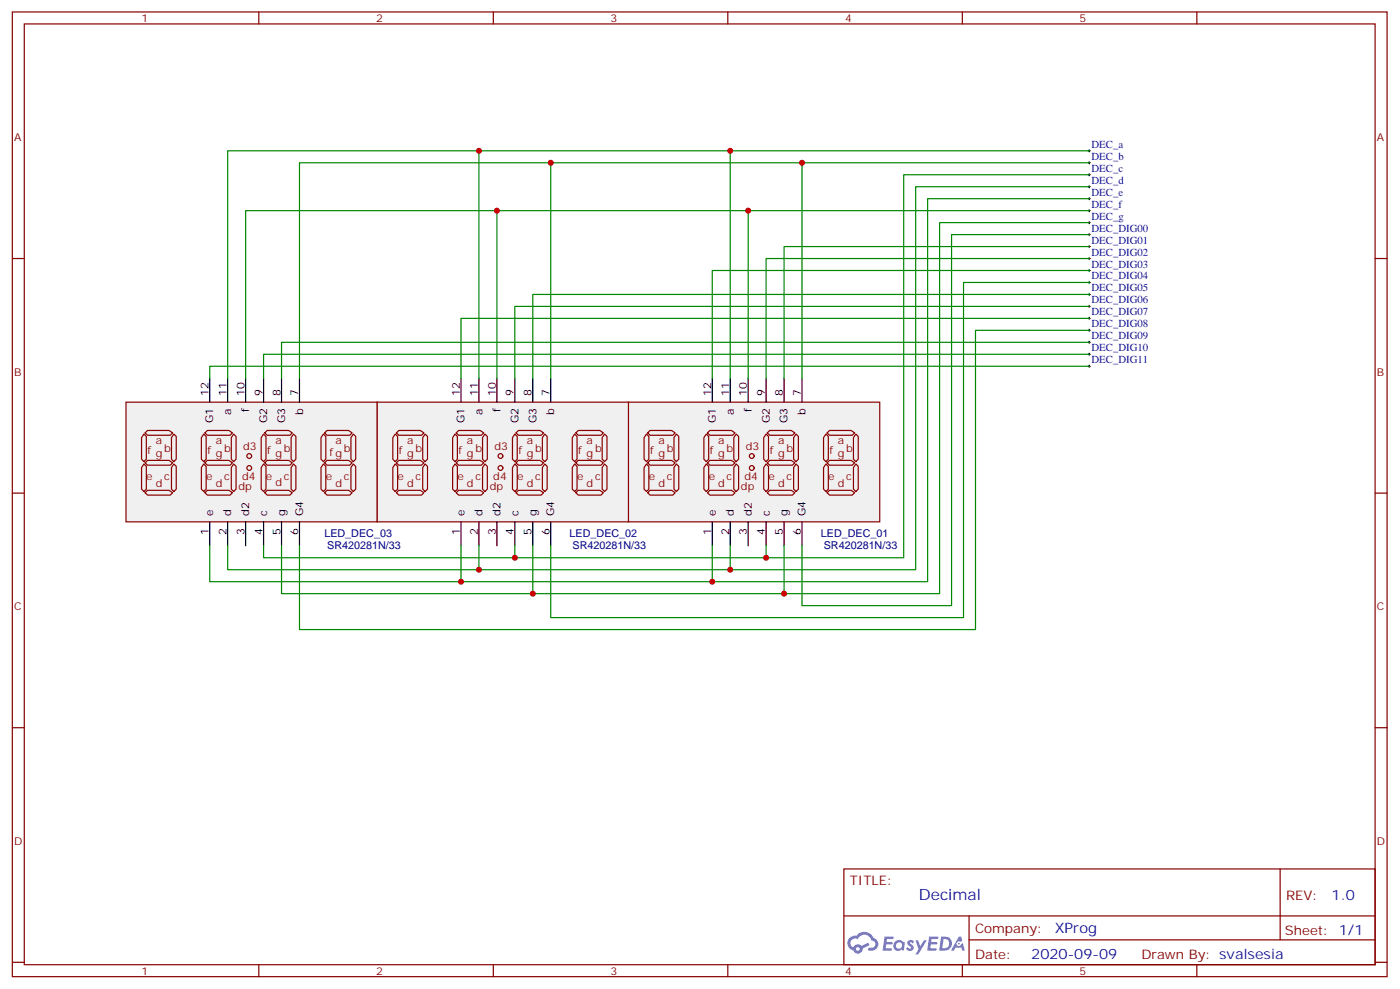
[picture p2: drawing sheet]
<svg xmlns="http://www.w3.org/2000/svg" width="413mm" height="292mm" viewBox="0 0 413 292" stroke-linecap="round" stroke-linejoin="round" font-family="sans-serif">
<g fill="none" stroke="#870000" stroke-width=".35">
<path d="M3.6 3.5h405.4v284.4h-405.4zM7.2 7.1h398.2v277.2h-398.2zM76.3 3.5v3.6M145.5 3.5v3.6M214.6 3.5v3.6M283.7 3.5v3.6M352.9 3.5v3.6M3.6 76.2h3.6M405.4 76.2h3.6M3.6 145.3h3.6M405.4 145.3h3.6M3.6 214.5h3.6"/>
<path d="M405.4 214.5h3.6M248.8 256.1h156.6v28.2h-156.6zM377.4 256.1v20.9M248.8 270h156.5M285.7 277h119.6M285.7 270v14.1M3.6 283.6h3.6M76.3 284.3v3.6M145.5 284.3v3.6M214.6 284.3v3.6M283.7 284.3v3.6M352.9 284.3v3.6"/>
<path d="M405.4 283.6h3.6"/>
</g>
<g fill="#5487ff">
<path d="M267.8 277.3a1.22 1.22 0 0 1 1.7 .3l-.4 .5a.47 .47 0 0 0-.3-.4 .47 .47 0 0 0-.5 .2l.2 .3a1.14 1.14 0 0 1 .7 1.7 1.14 1.14 0 0 1-1.9 0l-.2-.2 .5-.5 .7 .4a.29 .29 0 0 0 .4-.3 .29 .29 0 0 0-.3-.3 1.04 1.04 0 0 1-.6-1.7z"/>
<path d="M260.8 276h2.4l.3 .2-.1 .5-1.9 .1-.1 .8h1.5l.4 .4-.4 .4h-1.6l-.2 1.1h1.8l.1 .3-.1 .3-2.7 .1z"/>
<path d="M274 276h2.3l.3 .2-.1 .5-1.8 .1-.1 .8h1.5l.3 .4-.4 .4h-1.6l-.1 1.1h1.7l.2 .3-.2 .3-2.6 .1z"/>
<path d="M282.7 276.1h.7l.3 1.2-.6 .3a.69 .69 0 0 0-1 .3 .69 .69 0 0 0 .5 1 .69 .69 0 0 0 .8-.7l.5-.2 .6 2.2h-.8l-.2-.9h-1.8l-.5 .9h-.8z"/>
<path d="M269.9 277.1h.8l.6 1.8 1.1-1.8h.9l-2.6 4.2h-.8l.9-1.5z"/>
<path d="M277.5 276.1l-.6 4.1h1.3a2.11 2.11 0 0 0 2.5-2.1 2.11 2.11 0 0 0-2.5-2zM278.2 276.8a1.39 1.39 0 0 1 1.7 1.4 1.39 1.39 0 0 1-1.8 1.3h-.3z"/>
<path d="M263.8 277.7a1.54 1.54 0 0 0-.1 2.1 1.54 1.54 0 0 0 2.2 .2l.6 .2 .3-2.3-.2-.2-.4-.1a1.49 1.49 0 0 0-2.4 .1zM264.1 278.7a.94 .94 0 0 1 1.8 0 .94 .94 0 0 1-1.8 0z"/>
<path d="M250.5 276.4a2.18 2.18 0 0 0 1.1 3.7 1.44 1.44 0 0 0 1.6 1 1.44 1.44 0 0 0 1.2-1.5l2-1-.5-.8-1.9 1a1.47 1.47 0 0 0-2.4 .4 1.39 1.39 0 0 1-.7-1.9 1.39 1.39 0 0 1 2-.5 2.12 2.12 0 0 1 2.2-1.3 2.12 2.12 0 0 1 1.9 1.7 1.14 1.14 0 0 1 1.1 1.4 1.14 1.14 0 0 1-1.7 .8 .43 .43 0 0 0-.5 .3 .43 .43 0 0 0 .4 .5 1.98 1.98 0 0 0 2.5-1.2 1.98 1.98 0 0 0-1.2-2.5 3.1 3.1 0 0 0-5.3-.7l-.9 .1zM252.4 279.7a.55 .55 0 0 1 1.1 0 .55 .55 0 0 1-1.1 0z"/>
<circle cx="282.7" cy="278.1" r=".26"/>
</g>
<path d="M37.1 118.5h74.1v35.3h-74.1z" fill="#f0f0f0" stroke="#870000" stroke-width=".35"/>
<path d="M61.8 111.5v7M67.1 111.5v7M72.4 111.5v7M77.7 111.5v7M83 111.5v7M88.3 111.5v7M61.8 153.8v7.1M67.1 153.8v7.1M72.4 153.8v7.1M77.7 153.8v7.1M83 153.8v7.1M88.3 153.8v7.1" fill="none" stroke="#000" stroke-width=".35"/>
<g fill="none" stroke="#870000" stroke-width=".35">
<path d="M42.4 127.9l.7 .7v6.7l-.7 .8-.7-.8v-6.3zM42.4 136.8l.7 .7v6.7l-.7 .7-.7-.7v-6.4zM42.8 136.4l.7-.7h6.3l1.1 .7-.7 .7h-6.7zM43.5 126.9h6.3l1.1 .7-.7 .7h-6.7l-.7-.7zM51.3 127.9l.7 .7v6.7l-.7 .8-.7-.8v-6.3zM51.3 136.8l.7 .7v6.7l-.7 .7-.7-.7v-6.4zM60.1 127.9l.7 .7v6.7l-.7 .8-.7-.8v-6.3zM60.1 136.8l.7 .7v6.7l-.7 .7-.7-.7v-6.4zM60.4 136.4l.7-.7h6.4l1 .7-.7 .7h-6.7zM61.1 126.9h6.4l1 .7-.7 .7h-6.7l-.7-.7zM68.9 127.9l.7 .7v6.7l-.7 .8-.7-.8v-6.3zM68.9 136.8l.7 .7v6.7l-.7 .7-.7-.7v-6.4z"/>
<path d="M77.7 127.9l.7 .7v6.7l-.7 .8-.7-.8v-6.3zM77.7 136.8l.7 .7v6.7l-.7 .7-.7-.7v-6.4zM78.1 136.4l.7-.7h6.3l1.1 .7-.7 .7h-6.7zM78.8 126.9h6.3l1.1 .7-.7 .7h-6.7l-.7-.7zM86.5 127.9l.7 .7v6.7l-.7 .8-.7-.8v-6.3zM86.5 136.8l.7 .7v6.7l-.7 .7-.7-.7v-6.4zM95.4 127.9l.7 .7v6.7l-.7 .8-.7-.8v-6.3zM95.4 136.8l.7 .7v6.7l-.7 .7-.7-.7v-6.4zM95.7 136.4l.7-.7h6.4l1 .7-.7 .7h-6.7zM96.4 126.9h6.4l1 .7-.7 .7h-6.7l-.7-.7zM104.2 127.9l.7 .7v6.7l-.7 .8-.7-.8v-6.3zM104.2 136.8l.7 .7v6.7l-.7 .7-.7-.7v-6.4z"/>
<path d="M43.5 144.5h6.3l1.1 .7-.7 .7h-6.7l-.7-.7zM61.1 144.5h6.4l1 .7-.7 .7h-6.7l-.7-.7zM78.1 145.2l.7-.7h6.3l1.1 .7-.7 .7h-6.7zM96.4 144.5h6.4l1 .7-.7 .7h-6.7l-.7-.7z"/>
</g>
<g fill="#f0f0f0" stroke="#870000" stroke-width=".35">
<path d="M111.2 118.5h74.1v35.3h-74.1z"/>
<circle cx="73.5" cy="134.4" r=".71"/>
<circle cx="73.5" cy="137.9" r=".71"/>
</g>
<path d="M135.9 111.5v7M141.2 111.5v7M146.5 111.5v7M151.8 111.5v7M157.1 111.5v7M162.4 111.5v7M135.9 153.8v7.1M141.2 153.8v7.1M146.5 153.8v7.1M151.8 153.8v7.1M157.1 153.8v7.1M162.4 153.8v7.1" fill="none" stroke="#000" stroke-width=".35"/>
<g fill="none" stroke="#870000" stroke-width=".35">
<path d="M116.5 127.9l.7 .7v6.7l-.7 .8-.7-.8v-6.3zM116.5 136.8l.7 .7v6.7l-.7 .7-.7-.7v-6.4zM116.9 127.6l.7-.7h6.3l1.1 .7-.7 .7h-6.7zM116.9 136.4l.7-.7h6.3l1.1 .7-.7 .7h-6.7zM125.3 127.9l.7 .7v6.7l-.7 .8-.7-.8v-6.3zM125.3 136.8l.7 .7v6.7l-.7 .7-.7-.7v-6.4zM134.2 127.9l.7 .7v6.7l-.7 .8-.7-.8v-6.3zM134.2 136.8l.7 .7v6.7l-.7 .7-.7-.7v-6.4zM134.5 136.4l.7-.7h6.4l1 .7-.7 .7h-6.7zM135.2 126.9h6.4l1 .7-.7 .7h-6.7l-.7-.7zM143 127.9l.7 .7v6.7l-.7 .8-.7-.8v-6.3zM143 136.8l.7 .7v6.7l-.7 .7-.7-.7v-6.4z"/>
<path d="M151.8 127.9l.7 .7v6.7l-.7 .8-.7-.8v-6.3zM151.8 136.8l.7 .7v6.7l-.7 .7-.7-.7v-6.4zM152.2 136.4l.7-.7h6.3l1.1 .7-.7 .7h-6.7zM152.9 126.9h6.3l1.1 .7-.7 .7h-6.7l-.7-.7zM160.6 127.9l.7 .7v6.7l-.7 .8-.7-.8v-6.3zM160.6 136.8l.7 .7v6.7l-.7 .7-.7-.7v-6.4zM169.4 127.9l.7 .7v6.7l-.7 .8-.7-.8v-6.3zM169.4 136.8l.7 .7v6.7l-.7 .7-.7-.7v-6.4zM169.8 127.6l.7-.7h6.3l1.1 .7-.7 .7h-6.7zM169.8 136.4l.7-.7h6.3l1.1 .7-.7 .7h-6.7zM178.3 127.9l.7 .7v6.7l-.7 .8-.7-.8v-6.3zM178.3 136.8l.7 .7v6.7l-.7 .7-.7-.7v-6.4z"/>
<path d="M117.6 144.5h6.3l1.1 .7-.7 .7h-6.7l-.7-.7zM135.2 144.5h6.4l1 .7-.7 .7h-6.7l-.7-.7zM152.2 145.2l.7-.7h6.3l1.1 .7-.7 .7h-6.7zM169.8 145.2l.7-.7h6.3l1.1 .7-.7 .7h-6.7z"/>
</g>
<g fill="#f0f0f0" stroke="#870000" stroke-width=".35">
<path d="M185.3 118.5h74.1v35.3h-74.1z"/>
<circle cx="147.6" cy="134.4" r=".71"/>
<circle cx="147.6" cy="137.9" r=".71"/>
</g>
<path d="M210 111.5v7M215.3 111.5v7M220.6 111.5v7M225.9 111.5v7M231.2 111.5v7M236.5 111.5v7M210 153.8v7.1M215.3 153.8v7.1M220.6 153.8v7.1M225.9 153.8v7.1M231.2 153.8v7.1M236.5 153.8v7.1" fill="none" stroke="#000" stroke-width=".35"/>
<g fill="none" stroke="#870000" stroke-width=".35">
<path d="M190.6 127.9l.7 .7v6.7l-.7 .8-.7-.8v-6.3zM190.6 136.8l.7 .7v6.7l-.7 .7-.7-.7v-6.4zM191 136.4l.7-.7h6.3l1.1 .7-.7 .7h-6.7zM191.7 126.9h6.3l1.1 .7-.7 .7h-6.7l-.7-.7zM199.4 127.9l.7 .7v6.7l-.7 .8-.7-.8v-6.3zM199.4 136.8l.7 .7v6.7l-.7 .7-.7-.7v-6.4zM208.2 127.9l.8 .7v6.7l-.8 .8-.7-.8v-6.3zM208.2 136.8l.8 .7v6.7l-.8 .7-.7-.7v-6.4zM208.6 136.4l.7-.7h6.4l1 .7-.7 .7h-6.7zM209.3 126.9h6.4l1 .7-.7 .7h-6.7l-.7-.7zM217.1 127.9l.7 .7v6.7l-.7 .8-.7-.8v-6.3zM217.1 136.8l.7 .7v6.7l-.7 .7-.7-.7v-6.4z"/>
<path d="M225.9 127.9l.7 .7v6.7l-.7 .8-.7-.8v-6.3zM225.9 136.8l.7 .7v6.7l-.7 .7-.7-.7v-6.4zM226.2 127.6l.7-.7h6.4l1.1 .7-.8 .7h-6.7zM226.2 136.4l.7-.7h6.4l1.1 .7-.8 .7h-6.7zM234.7 127.9l.7 .7v6.7l-.7 .8-.7-.8v-6.3zM234.7 136.8l.7 .7v6.7l-.7 .7-.7-.7v-6.4zM243.5 127.9l.7 .7v6.7l-.7 .8-.7-.8v-6.3zM243.5 136.8l.7 .7v6.7l-.7 .7-.7-.7v-6.4zM243.9 127.6l.7-.7h6.3l1.1 .7-.7 .7h-6.7zM243.9 136.4l.7-.7h6.3l1.1 .7-.7 .7h-6.7zM252.3 127.9l.7 .7v6.7l-.7 .8-.7-.8v-6.3zM252.3 136.8l.7 .7v6.7l-.7 .7-.7-.7v-6.4z"/>
<path d="M191.7 144.5h6.3l1.1 .7-.7 .7h-6.7l-.7-.7zM208.6 145.2l.7-.7h6.4l1 .7-.7 .7h-6.7zM226.2 145.2l.7-.7h6.4l1.1 .7-.8 .7h-6.7zM244.6 144.5h6.3l1.1 .7-.7 .7h-6.7l-.7-.7z"/>
</g>
<g fill="#f0f0f0" stroke="#870000" stroke-width=".35">
<circle cx="221.7" cy="134.4" r=".71"/>
<circle cx="221.7" cy="137.9" r=".71"/>
</g>
<g fill="none" stroke="#000" stroke-width=".29">
<path d="M320.8 44.4h.7M320.8 48h.7M320.8 51.5h.7M320.8 55h.7M320.8 58.6h.7M321.1 44.1v.7M321.1 47.6v.7M321.1 51.2v.7M321.1 54.7v.7M321.1 58.2v.7M320.8 62.1h.7M320.8 65.6h.7"/>
<path d="M320.8 69.1h.7M320.8 72.7h.7M320.8 76.2h.7M320.8 79.7h.7M321.1 61.7v.7M321.1 65.3v.7M321.1 68.8v.7M321.1 72.3v.7M321.1 75.8v.8M321.1 79.4v.7M320.8 83.3h.7M320.8 86.8h.7"/>
<path d="M320.8 90.3h.7M320.8 93.8h.7M320.8 97.4h.7M321.1 82.9v.7M321.1 86.4v.7M321.1 90v.7M321.1 93.5v.7M321.1 97v.7M320.8 100.9h.7M320.8 104.4h.7M320.8 107.9h.7M321.1 100.5v.7"/>
<path d="M321.1 104.1v.7M321.1 107.6v.7"/>
</g>
<g fill="none" stroke="#008700" stroke-width=".35">
<path d="M141.2 44.4h-74.1v67.1M162.4 48h-74.1v63.5M215.3 44.4h-74.1v67.1M236.5 48h-74.1v63.5M321.1 44.4h-105.8v67.1M321.1 48h-84.6v63.5M321.1 51.5h-54.6v112.9h-40.6v-3.5M321.1 55h-51.1v112.9h-54.7v-7M321.1 58.6h-47.6v112.8h-63.5v-10.5M146.5 62.1h-74.1v49.4M220.6 62.1h-74.1v49.4M321.1 62.1h-100.5v49.4"/>
<path d="M321.1 65.6h-44.1v109.4h-45.8v-14.1M321.1 69.1h-40.5v109.4h-44.1v-17.6M321.1 72.7h-89.9v38.8M321.1 76.2h-95.2v35.3M321.1 79.7h-111.1v31.8M321.1 83.3h-37v98.7h-121.7v-21.1M321.1 97.4h-33.5v88.2h-199.3v-24.7M321.1 86.8h-164v24.7M321.1 90.3h-169.3v21.2M321.1 93.8h-185.2v17.7M321.1 100.9h-238.1v10.6M321.1 104.4h-243.4v7.1"/>
<path d="M321.1 107.9h-259.3v3.6M61.8 160.9v10.5h74.1M67.1 160.9v7h74.1M77.7 160.9v3.5h74.1M83 160.9v14.1h74.1M135.9 160.9v10.5h74.1M141.2 160.9v7h74.1M151.8 160.9v3.5h74.1M157.1 160.9v14.1h74.1"/>
</g>
<g fill="#c00">
<circle cx="215.3" cy="44.4" r=".88"/>
<circle cx="141.2" cy="44.4" r=".88"/>
<circle cx="236.5" cy="48" r=".88"/>
<circle cx="162.4" cy="48" r=".88"/>
<circle cx="151.8" cy="164.4" r=".88"/>
<circle cx="141.2" cy="167.9" r=".88"/>
<circle cx="135.9" cy="171.4" r=".88"/>
<circle cx="220.6" cy="62.1" r=".88"/>
<circle cx="146.5" cy="62.1" r=".88"/>
<circle cx="157.1" cy="175" r=".88"/>
<circle cx="231.2" cy="175" r=".88"/>
<circle cx="210" cy="171.4" r=".88"/>
<circle cx="215.3" cy="167.9" r=".88"/>
<circle cx="225.9" cy="164.4" r=".88"/>
</g>
<text font-size="4.6" fill="#00f" x="270.9" y="265.1">Decimal</text>
<g font-size="4.2" fill="#00f">
<text x="392.6" y="265.4">1.0</text>
<text x="311" y="274.9">XProg</text>
<text x="304.1" y="282.7">2020-09-09</text>
</g>
<g font-size="3.9" fill="#800">
<text x="250.6" y="260.7">TITLE:</text>
<text x="379.2" y="265.4">REV:</text>
<text x="287.5" y="274.9">Company:</text>
<text x="378.9" y="275.5">Sheet: 1/1</text>
<text x="287.5" y="282.6">Date:</text>
<text x="336.5" y="282.7">Drawn By: svalsesia</text>
</g>
<g font-size="3.2" fill="#800">
<text x="41.7" y="6.5">1</text>
<text x="110.9" y="6.5">2</text>
<text x="180" y="6.5">3</text>
<text x="249.2" y="6.5">4</text>
<text x="318.3" y="6.5">5</text>
<text x="4.2" y="41.6">A</text>
<text x="406" y="41.6">A</text>
<text x="4.2" y="110.8">B</text>
<text x="406" y="110.8">B</text>
<text x="46" y="130.9">a</text>
<text x="63.6" y="130.9">a</text>
<text x="81.2" y="130.9">a</text>
<text x="98.9" y="130.9">a</text>
<text x="120.1" y="130.9">a</text>
<text x="137.7" y="130.9">a</text>
<text x="155.3" y="130.9">a</text>
<text x="173" y="130.9">a</text>
<text x="194.1" y="130.9">a</text>
<text x="211.8" y="130.9">a</text>
<text x="229.4" y="130.9">a</text>
<text x="247.1" y="130.9">a</text>
<text x="43.5" y="133.7">f</text>
<text x="46" y="134.8">g</text>
<text x="48.4" y="133.3">b</text>
<text x="61.1" y="133.7">f</text>
<text x="63.6" y="134.8">g</text>
<text x="66.1" y="133.3">b</text>
<text x="71.7" y="132.6">d3</text>
<text x="78.8" y="133.7">f</text>
<text x="81.2" y="134.8">g</text>
<text x="83.7" y="133.3">b</text>
<text x="97.1" y="134.4">fg</text>
<text x="101.4" y="133.3">b</text>
<text x="117.6" y="133.7">f</text>
<text x="120.1" y="134.8">g</text>
<text x="122.5" y="133.3">b</text>
<text x="135.2" y="133.7">f</text>
<text x="137.7" y="134.8">g</text>
<text x="140.2" y="133.3">b</text>
<text x="145.8" y="132.6">d3</text>
<text x="152.9" y="133.7">f</text>
<text x="155.3" y="134.8">g</text>
<text x="157.8" y="133.3">b</text>
<text x="170.5" y="133.7">f</text>
<text x="173" y="134.8">g</text>
<text x="175.4" y="133.3">b</text>
<text x="191.7" y="133.7">f</text>
<text x="194.1" y="134.8">g</text>
<text x="196.6" y="133.3">b</text>
<text x="209.3" y="133.7">f</text>
<text x="211.8" y="134.8">g</text>
<text x="214.2" y="133.3">b</text>
<text x="219.9" y="132.6">d3</text>
<text x="226.9" y="133.7">f</text>
<text x="229.4" y="134.8">g</text>
<text x="231.9" y="133.3">b</text>
<text x="244.6" y="133.7">f</text>
<text x="247.1" y="134.8">g</text>
<text x="249.5" y="133.3">b</text>
<text x="43.1" y="141.5">e</text>
<text x="46" y="143.6">d</text>
<text x="48.4" y="141.5">c</text>
<text x="60.8" y="141.5">e</text>
<text x="63.6" y="143.6">d</text>
<text x="66.1" y="141.5">c</text>
<text x="71.4" y="141.5">d4</text>
<text x="78.4" y="141.5">e</text>
<text x="81.2" y="143.2">d</text>
<text x="83.7" y="141.5">c</text>
<text x="96.1" y="141.5">e</text>
<text x="98.9" y="143.6">d</text>
<text x="101.4" y="141.5">c</text>
<text x="117.2" y="141.5">e</text>
<text x="120.1" y="143.6">d</text>
<text x="122.5" y="141.5">c</text>
<text x="134.9" y="141.5">e</text>
<text x="137.7" y="143.6">d</text>
<text x="140.2" y="141.5">c</text>
<text x="145.5" y="141.5">d4</text>
<text x="152.5" y="141.5">e</text>
<text x="155.3" y="143.6">d</text>
<text x="157.8" y="141.5">c</text>
<text x="170.1" y="141.5">e</text>
<text x="173" y="143.6">d</text>
<text x="175.4" y="141.5">c</text>
<text x="191.3" y="141.5">e</text>
<text x="194.1" y="143.6">d</text>
<text x="196.6" y="141.5">c</text>
<text x="209" y="141.5">e</text>
<text x="211.8" y="143.6">d</text>
<text x="214.2" y="141.5">c</text>
<text x="219.5" y="141.5">d4</text>
<text x="226.6" y="141.5">e</text>
<text x="229.4" y="143.6">d</text>
<text x="231.9" y="141.5">c</text>
<text x="244.2" y="141.5">e</text>
<text x="247.1" y="143.6">d</text>
<text x="249.5" y="141.5">c</text>
<text x="70.3" y="144.3">dp</text>
<text x="144.4" y="144.3">dp</text>
<text x="218.5" y="144.3">dp</text>
<text x="4.2" y="179.9">C</text>
<text x="406" y="179.9">C</text>
<text x="4.2" y="249.1">D</text>
<text x="406" y="249.1">D</text>
<text x="41.7" y="287.3">1</text>
<text x="110.9" y="287.3">2</text>
<text x="180" y="287.3">3</text>
<text x="249.2" y="287.3">4</text>
<text x="318.3" y="287.3">5</text>
</g>
<g font-size="3.2" fill="#00f">
<text x="321.8" y="43.6">DEC_a</text>
<text x="321.8" y="47.1">DEC_b</text>
<text x="321.8" y="50.6">DEC_c</text>
<text x="321.8" y="54.2">DEC_d</text>
<text x="321.8" y="57.7">DEC_e</text>
<text x="321.8" y="61.2">DEC_f</text>
<text x="321.8" y="64.7">DEC_g</text>
<text x="321.8" y="68.3">DEC_DIG00</text>
<text x="321.8" y="71.8">DEC_DIG01</text>
<text x="321.8" y="75.3">DEC_DIG02</text>
<text x="321.8" y="78.8">DEC_DIG03</text>
<text x="321.8" y="82.4">DEC_DIG04</text>
<text x="321.8" y="85.9">DEC_DIG05</text>
<text x="321.8" y="89.4">DEC_DIG06</text>
<text x="321.8" y="93">DEC_DIG07</text>
<text x="321.8" y="96.5">DEC_DIG08</text>
<text x="321.8" y="100">DEC_DIG09</text>
<text x="321.8" y="103.5">DEC_DIG10</text>
<text x="321.8" y="107.1">DEC_DIG11</text>
</g>
<g font-size="3.2">
<text x="61.5" y="116.8" transform="rotate(-90 61.5 116.8)">12</text>
<text x="66.8" y="116.8" transform="rotate(-90 66.8 116.8)">11</text>
<text x="72.1" y="116.8" transform="rotate(-90 72.1 116.8)">10</text>
<text x="77.4" y="116.8" transform="rotate(-90 77.4 116.8)">9</text>
<text x="82.7" y="116.8" transform="rotate(-90 82.7 116.8)">8</text>
<text x="87.9" y="116.8" transform="rotate(-90 87.9 116.8)">7</text>
<text x="135.6" y="116.8" transform="rotate(-90 135.6 116.8)">12</text>
<text x="140.9" y="116.8" transform="rotate(-90 140.9 116.8)">11</text>
<text x="146.2" y="116.8" transform="rotate(-90 146.2 116.8)">10</text>
<text x="151.4" y="116.8" transform="rotate(-90 151.4 116.8)">9</text>
<text x="156.7" y="116.8" transform="rotate(-90 156.7 116.8)">8</text>
<text x="162" y="116.8" transform="rotate(-90 162 116.8)">7</text>
<text x="209.7" y="116.8" transform="rotate(-90 209.7 116.8)">12</text>
<text x="214.9" y="116.8" transform="rotate(-90 214.9 116.8)">11</text>
<text x="220.2" y="116.8" transform="rotate(-90 220.2 116.8)">10</text>
<text x="225.5" y="116.8" transform="rotate(-90 225.5 116.8)">9</text>
<text x="230.8" y="116.8" transform="rotate(-90 230.8 116.8)">8</text>
<text x="236.1" y="116.8" transform="rotate(-90 236.1 116.8)">7</text>
<text x="62.9" y="124.8" transform="rotate(-90 62.9 124.8)">G1</text>
<text x="68.2" y="122.2" transform="rotate(-90 68.2 122.2)">a</text>
<text x="73.5" y="121.4" transform="rotate(-90 73.5 121.4)">f</text>
<text x="78.8" y="124.8" transform="rotate(-90 78.8 124.8)">G2</text>
<text x="84.1" y="124.8" transform="rotate(-90 84.1 124.8)">G3</text>
<text x="89.4" y="122.3" transform="rotate(-90 89.4 122.3)">b</text>
<text x="137" y="124.8" transform="rotate(-90 137 124.8)">G1</text>
<text x="142.3" y="122.2" transform="rotate(-90 142.3 122.2)">a</text>
<text x="147.6" y="121.4" transform="rotate(-90 147.6 121.4)">f</text>
<text x="152.9" y="124.8" transform="rotate(-90 152.9 124.8)">G2</text>
<text x="158.2" y="124.8" transform="rotate(-90 158.2 124.8)">G3</text>
<text x="163.4" y="122.3" transform="rotate(-90 163.4 122.3)">b</text>
<text x="211.1" y="124.8" transform="rotate(-90 211.1 124.8)">G1</text>
<text x="216.4" y="122.2" transform="rotate(-90 216.4 122.2)">a</text>
<text x="221.7" y="121.4" transform="rotate(-90 221.7 121.4)">f</text>
<text x="226.9" y="124.8" transform="rotate(-90 226.9 124.8)">G2</text>
<text x="232.2" y="124.8" transform="rotate(-90 232.2 124.8)">G3</text>
<text x="237.5" y="122.3" transform="rotate(-90 237.5 122.3)">b</text>
<text x="62.9" y="152" transform="rotate(-90 62.9 152)">e</text>
<text x="68.2" y="152" transform="rotate(-90 68.2 152)">d</text>
<text x="73.5" y="152" transform="rotate(-90 73.5 152)">d2</text>
<text x="78.8" y="152" transform="rotate(-90 78.8 152)">c</text>
<text x="84.1" y="152" transform="rotate(-90 84.1 152)">g</text>
<text x="89.4" y="152" transform="rotate(-90 89.4 152)">G4</text>
<text x="137" y="152" transform="rotate(-90 137 152)">e</text>
<text x="142.3" y="152" transform="rotate(-90 142.3 152)">d</text>
<text x="147.6" y="152" transform="rotate(-90 147.6 152)">d2</text>
<text x="152.9" y="152" transform="rotate(-90 152.9 152)">c</text>
<text x="158.2" y="152" transform="rotate(-90 158.2 152)">g</text>
<text x="163.4" y="152" transform="rotate(-90 163.4 152)">G4</text>
<text x="211.1" y="152" transform="rotate(-90 211.1 152)">e</text>
<text x="216.4" y="152" transform="rotate(-90 216.4 152)">d</text>
<text x="221.7" y="152" transform="rotate(-90 221.7 152)">d2</text>
<text x="226.9" y="152" transform="rotate(-90 226.9 152)">c</text>
<text x="232.2" y="152" transform="rotate(-90 232.2 152)">g</text>
<text x="237.5" y="152" transform="rotate(-90 237.5 152)">G4</text>
<text x="61.5" y="157.6" transform="rotate(-90 61.5 157.6)">1</text>
<text x="66.8" y="157.6" transform="rotate(-90 66.8 157.6)">2</text>
<text x="72.1" y="157.6" transform="rotate(-90 72.1 157.6)">3</text>
<text x="77.4" y="157.6" transform="rotate(-90 77.4 157.6)">4</text>
<text x="82.7" y="157.6" transform="rotate(-90 82.7 157.6)">5</text>
<text x="87.9" y="157.6" transform="rotate(-90 87.9 157.6)">6</text>
<text x="135.6" y="157.6" transform="rotate(-90 135.6 157.6)">1</text>
<text x="140.9" y="157.6" transform="rotate(-90 140.9 157.6)">2</text>
<text x="146.2" y="157.6" transform="rotate(-90 146.2 157.6)">3</text>
<text x="151.4" y="157.6" transform="rotate(-90 151.4 157.6)">4</text>
<text x="156.7" y="157.6" transform="rotate(-90 156.7 157.6)">5</text>
<text x="162" y="157.6" transform="rotate(-90 162 157.6)">6</text>
<text x="209.7" y="157.6" transform="rotate(-90 209.7 157.6)">1</text>
<text x="214.9" y="157.6" transform="rotate(-90 214.9 157.6)">2</text>
<text x="220.2" y="157.6" transform="rotate(-90 220.2 157.6)">3</text>
<text x="225.5" y="157.6" transform="rotate(-90 225.5 157.6)">4</text>
<text x="230.8" y="157.6" transform="rotate(-90 230.8 157.6)">5</text>
<text x="236.1" y="157.6" transform="rotate(-90 236.1 157.6)">6</text>
</g>
<g font-size="3.2" fill="#000080">
<text x="95.6" y="158.4">LED_DEC_03</text>
<text x="96.5" y="161.9">SR420281N/33</text>
<text x="168" y="158.4">LED_DEC_02</text>
<text x="168.8" y="161.9">SR420281N/33</text>
<text x="242" y="158.4">LED_DEC_01</text>
<text x="242.9" y="161.9">SR420281N/33</text>
</g>
</svg>
